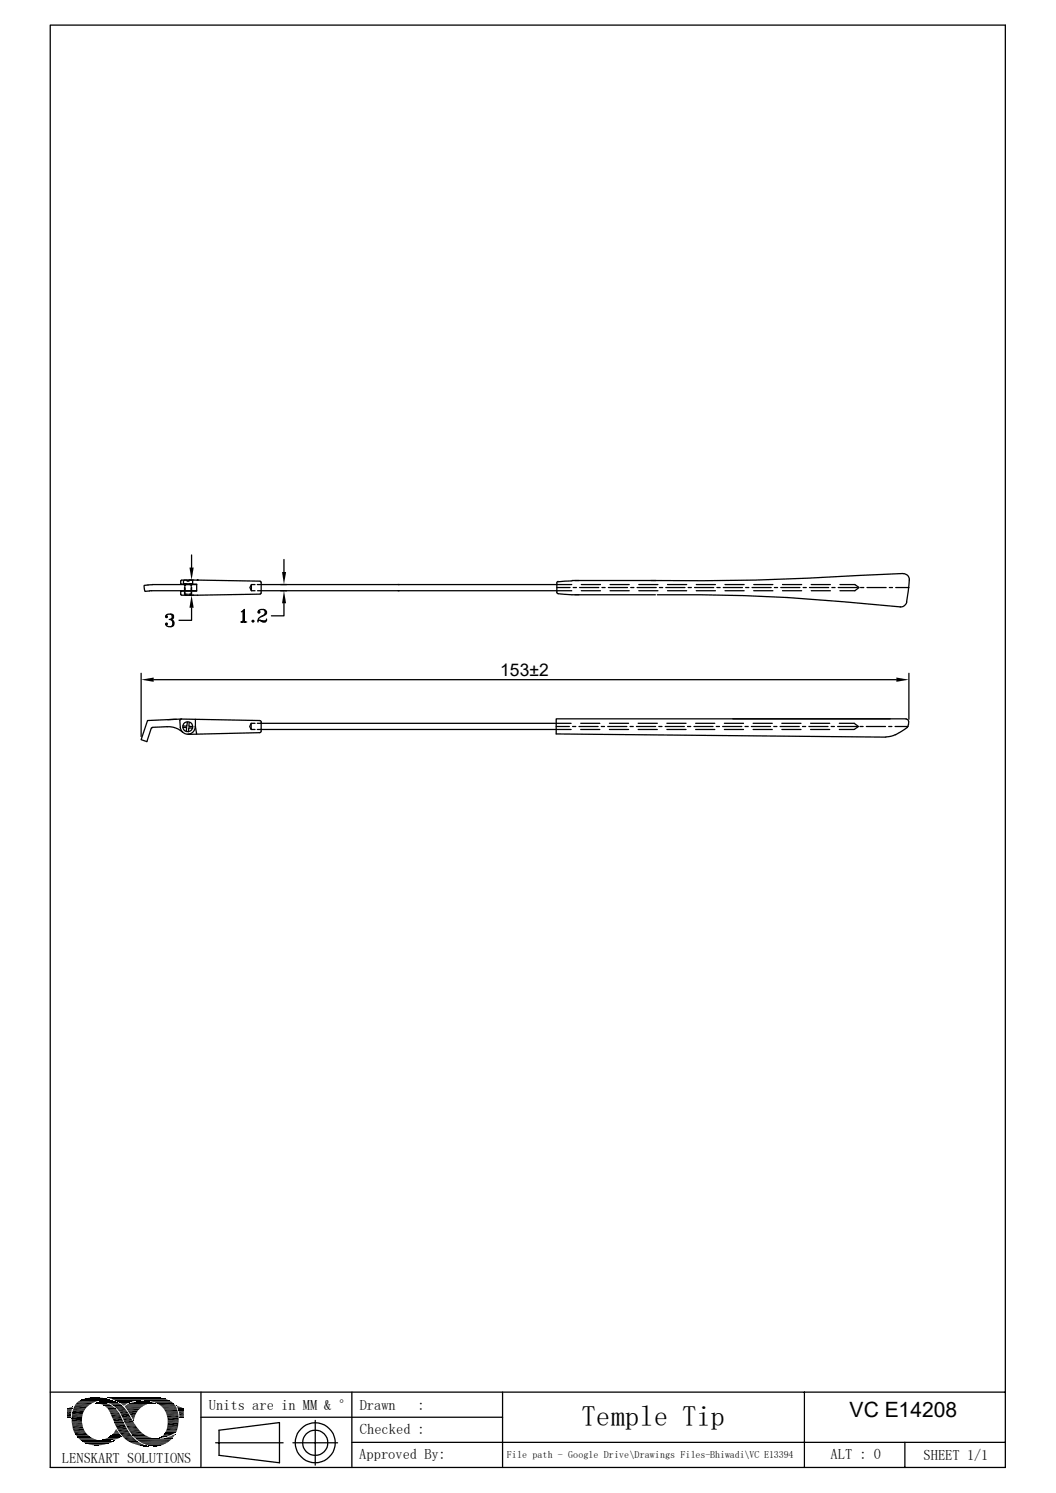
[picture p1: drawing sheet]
<svg xmlns="http://www.w3.org/2000/svg" width="210mm" height="297mm" viewBox="0 0 210 297" stroke-linecap="round" stroke-linejoin="round" font-family="sans-serif">
<g fill="none" stroke="#000" stroke-width=".25">
<path d="M10 5h189.9v286.9h-189.9zM30.3 116.3l-1.6 .2 .1 1.1 1.1-.1h9.2M30.3 116.3h8.8M36.1 115.4l-.2 .1v.7h3.2v1.4h-3.2v.7l.2 .1 15.6-.2M36.1 115.4h3.4M36.7 116.1v.4M36.7 116.8v.7M36.7 117.8v.4h.6M36.8 117.9v.5h.5M36.8 116.1v.5M36.8 116.9v.7M37.3 116.1h-.8v-.6l.7-.1v.2h.4v-.2h.6l.1 .7h-.8"/>
<path d="M37.6 118.4h.9M38 117.9v.5h-.5M38 116.1v.5M38 116.9v.7M38.1 117.8v.4h-.6M38.1 110.4v2.5M38.1 116.1v.4M38.1 116.8v.7M38.1 118.2l-.1 .2M39.2 118.4h.1M39.3 115.4l12.4 .2M50 116.3l-.3 .6 .3 .6"/>
<path d="M50.7 116.3h-.7v1.2h.7M51.2 116.3h62.5M51.7 115.7l.2 .1M51.9 118l-.2 .2M51.9 115.8v2.2M55.8 116.3h1.2M55.8 117.5h1.2M56.5 111.3v2.5M79.2 116.3h.2M79.2 117.5h.2M110.7 116.9h2.7M110.7 116l.1 2 2.9 .3"/>
<path d="M111 115.7l-.3 .3M113.7 117.5h-62.5M113.7 118.3h16.6M113.7 115.5h16.7M113.7 115.6l-2.7 .1M114 116.9h.6M115.3 116.9h3.8M115.6 117.5h3.8M115.6 116.3h3.8M119.7 116.9h.7M121 116.9h3.8M121.3 117.5h3.8"/>
<path d="M121.3 116.3h3.8M125.4 116.9h.7M126.7 116.9h3.8M127 117.5h3.9M127 116.3h3.9M130.7 118.3a388.9 388.9 0 0 1 48.4 2.4M131.1 116.9h.7M132.4 116.9h3.8M132.8 117.5h3.8M132.8 116.3h3.8M136.9 116.9h.6M138.1 116.9h3.8"/>
<path d="M138.5 117.5h3.8M138.5 116.3h3.8M142.6 116.9h.6M143.8 116.9h3.9M144.2 117.5h3.8M144.2 116.3h3.8M148.3 116.9h.6M149.6 116.9h3.8M149.9 117.5h3.8M149.9 116.3h3.8M154 116.9h.6M155.3 116.9h3.8"/>
<path d="M155.6 117.5h3.8M155.6 116.3h3.8M159.7 116.9h.7M161 116.9h3.8M161.3 117.5h3.8M161.3 116.3h3.8M165.4 116.9h.7M166.7 116.9h3.8M167 116.3h3l.9 .6-.9 .6h-3M171.2 116.9h.6M172.4 116.9h3.8M176.9 116.9h.6"/>
<path d="M178.1 116.9h2.7M180.3 119.8l-.2 .5a1.12 1.12 0 0 1-1.1 .4M180.8 115.3l-.5 4.5M180.8 115.4a1.17 1.17 0 0 0-1.2-1.3l-8.6 .4a511 511 0 0 1-41.5 1M28.1 133.9v12.6M30.6 135.2h147.7M33.1 122.6l.1 .2zM33.1 124.1l.1 .1zM33.1 122.5l.2 .1-.1 .3-.3-.1 .2-.4a1.31 1.31 0 0 1 1.3-.1l.1 .6-.1 .2-.4 .1M33.7 123.2a.74 .74 0 0 1 .9 .6 .74 .74 0 0 1-.6 .9h-.5a.64 .64 0 0 1-.6-.6l.2-.1 .2 .1-.2 .2M33.9 122.2l.2 .1a.62 .62 0 0 1-.2 .9 .81 .81 0 0 1 .1 1.5M34.2 122.3l.2 .2-.2 .6"/>
<path d="M34.4 123.6l.1 .2-.1 .6M38.1 120.9v2.5h-2.5M47.9 123.7h1.2M48 121.7l.6-.5v2.5M48.3 121.5v2.2M48.3 123.6l-.2 .1M48.3 123.5l-.1 .2M48.5 121.5v2.1M48.6 123.5l.1 .2M48.6 123.6l.2 .1M50.1 123.5l.3-.1 .1 .2-.3 .1zM50.2 123.5l.2 .1z"/>
<path d="M51.4 121.6l.3 .2-.1 .2-.3-.2a.64 .64 0 0 1 .6-.6h.5a.61 .61 0 0 1 .5 1l-.4 .2a1.31 1.31 0 0 0-1.2 1.3M51.4 121.7l.2 .1zM52.4 121.2a.68 .68 0 0 1 0 1.2l-.5 .3M52.7 121.5l.2 .2-.2 .5M53 123.4l-.3 .1-1.3-.1-.1 .1M53 123.1v.3l-.3 .3h-.4l-.6-.3 .6 .2 .6-.1M56.5 120v2.5h-2.5M180.8 133.9v9.2M30.3 144.7l2.9-.1a4.3 4.3 0 0 1 3.1 1.1M30.3 144.7l-.2 .2M35.1 143.1l-1.7 .1M35.8 143.4a2.82 2.82 0 0 0 .4 2.1 1.48 1.48 0 0 0 1.6 .5 1.48 1.48 0 0 0 1-1.5"/>
<path d="M36.1 143l-6.8 .3-1.2 3.9 1.1 .3 .9-2.7M36.1 143l-.3 .3M36.1 143l15.6 .3M36.4 144.7h.7l-.1 .8M37.3 143.7l-.1 .8-.8-.1M37.6 143.7l-.1 .8 .9 .1M38.3 144.9l-.8-.1v.8M38.9 144.5l.2 1.5M38.9 143.1v1.5M50 143.9l-.3 .6 .3 .6M50.7 143.9h-.7v1.2h.7M51.2 145.1h.7"/>
<path d="M51.2 143.9h.7M51.6 143.3l.3 .2v2l-.3 .3-14.2 .3M51.9 145.1h61.7M110.6 144.5h2.6M113.6 143.9h-61.7M113.9 144.5h.6M115.1 144.5h3.9M115.5 145.1h3.8M115.5 143.9h3.8M119.6 144.5h.6M120.9 144.5h3.8M121.2 145.1h3.8"/>
<path d="M121.2 143.9h3.8M125.3 144.5h.6M126.6 144.5h3.8M126.9 145.1h3.8M126.9 143.9h3.8M131 144.5h.7M132.3 144.5h3.8M132.6 145.1h3.8M132.6 143.9h3.8M136.7 144.5h.7M138 144.5h3.8M138.3 145.1h3.9"/>
<path d="M138.3 143.9h3.9M142.5 144.5h.6M143.7 144.5h3.8M144.1 145.1h3.8M144.1 143.9h3.8M145.7 143h34.6M148.2 144.5h.6M149.4 144.5h3.8M149.8 145.1h3.8M149.8 143.9h3.8M153.9 144.5h.6M155.2 144.5h3.8"/>
<path d="M155.5 145.1h3.8M155.5 143.9h3.8M159.6 144.5h.6M160.9 144.5h3.8M161.2 145.1h3.8M161.2 143.9h3.8M165.3 144.5h.6M166.6 144.5h3.8M166.9 143.9h3l.8 .6-.8 .6h-3M171 144.5h.7M172.3 144.5h3.8M176.7 144.5h.7"/>
<path d="M177 143h-66.4v3l65.6 .6 1-.1 .9-.4M178 144.5h2.6M180.2 143l.4 .2 .1 .3M180.5 144.7l-2.4 1.5M180.7 143.5l-.1 .8-.2 .4M10 276.9h189.9M14.7 279.7h2.9M15.1 279.2h3.3M31.4 279.4h3.4M40 276.9v15M70 276.9v15M99.9 276.9v15"/>
<path d="M160 276.9v15M14.3 281.5h2.1M14.3 283.3h2.1M14.7 284.9h2.4M15 285.5h2.6M24.6 286.1h2.2M24.9 280.1h3.2M25.1 283.8h2.1M25.3 284h2.1M26.1 285.4h2.7M27.2 286.5h6.8M33.1 281.3h2.4"/>
<path d="M33.1 284.4h2.2M33.4 282.7h2.1M40 281.9h59.9M42.9 287h13.4M43.6 284.5l12-1.5v8l-12-1.5zM58.3 287h8.8M62.7 282.6v8.9M70 286.9h129.9M180 286.9v5"/>
<circle cx="37.3" cy="144.6" r=".98"/>
<circle cx="62.7" cy="287" r="2.51"/>
<circle cx="62.7" cy="287" r="4"/>
</g>
<g fill="#000">
<path d="M37.7 112.9h.8l-.4 2.5zM56.1 113.8h.8l-.4 2.5zM28.1 135.2l2.5-.4v.8zM38.1 118.4l.4 2.5h-.8zM56.5 117.5l.4 2.5h-.8zM178.3 134.8l2.5 .4-2.5 .4zM13.8 280h.6zM14 280h.4zM14.3 279.9h.1zM18.1 278h1.8zM18.7 278h1.2zM18.7 278h.6z"/>
<path d="M19.1 279.1h2zM19.2 279.1h1.9zM19.2 279.1h1.8zM19.2 279.1h1.7zM19.3 279.1h1.6zM19.3 279.1h1.5zM19.4 279.1h1.4zM19.5 279.1h1.1zM19.4 279.1h1.3zM19.5 279.1h1.2zM19.6 279.1h1zM19.6 279.2h1.7z"/>
<path d="M19.6 279.2l1.9 .1zM19.7 278.8h.2zM19.6 279.1h.9zM19.8 279.1h.7zM20 279.3l1.7 .1zM19.8 279.1h.5zM20.1 279l.2 .1zM20.1 279h.1zM20.2 279.4h1.6zM20.4 279.4l1.7 .2h-1.5zM20.4 279.4h1.4l.3 .2zM20.5 278.7h1.8z"/>
<path d="M20.5 278.7h1.7zM20.6 278.6l1.6 .1zM20.6 279.6h1.5zM20.7 279.6l1.7 .1h-1.5zM20.7 279.6h1.4l.3 .1zM20.6 278.6h1.4zM20.9 278.6h1.1zM20.9 279.7l1.6 .1zM20.9 278.6h.8zM21 278.6h.7zM21 279.8l1.7 .2h-1.5zM21 279.8h1.5l.2 .2z"/>
<path d="M21.2 278.6h.3zM21 278.6h.6zM21.2 278.6h.4zM21.2 280h1.5zM21.5 278.4h.3zM21.8 279.2h1.9zM22.4 279.6h1.9zM22.5 279.6h1.8zM22.5 279.6l1.8 .1zM22.6 279.7l2 .2h-1.7zM22.6 279.7h1.7l.3 .2zM22.9 279.9l1.9 .2h-1.7z"/>
<path d="M22.9 279.9h1.7l.2 .2zM23.7 279l1.9 .1zM23.8 279.1h1.8zM23.8 279.1h1.6zM24 279.1h1.4zM24 279.1l1.3 .1zM24 279.2l1 .2h-.7zM24 279.2h1.3l-.3 .2zM24.3 279.4l.6 .1zM24.3 279.4h.7zM24.4 279.5l.3 .1zM24.4 279.5h.5z"/>
<path d="M24.6 279.6v.1zM24.6 279.6h.1zM27.4 278.8h2zM27.9 278.8h1.5zM27.9 278.8h1.1zM28 278.8h1zM28 278.8h.9zM30.4 279.2h.4zM30.4 279.2h.5zM30.7 279.2h.2zM30.9 278h.2zM35.1 279.7h.2z"/>
<path d="M35.1 279.7h.3zM35.2 279.7l.4 .1zM35.2 279.8l.8 .2h-.7zM35.2 279.8l.8 .2zM35.3 280l1 .1h-1zM35.3 280h.7l.3 .1zM13.3 280.2h1.1zM13.3 280.2l1 .1zM13.3 280.3l1 .1h-1zM13.3 280.3h1v.1zM13.3 280.4l.9 .2h-.9zM13.3 280.4h1l-.1 .2z"/>
<path d="M13.3 280.6l.9 .2h-.9zM13.3 280.6h.9v.2zM13.3 280.8h.9zM13.3 280.8l.8 .5h-.8zM13.3 280.8h.9l-.1 .5zM13.3 281.3l.8 .4h-.8zM13.3 281.3h.8v.4zM13.3 281.7h.8zM13.3 281.7l.8 .2h-.8zM13.3 281.7h.8v.2zM13.3 281.9h.8zM13.3 281.9l.8 .1z"/>
<path d="M13.4 280.2h1zM13.7 280.1l.7 .1zM13.7 280.1h.7zM14.3 282.3l2 .4h-2zM14.3 282.3h2v.4zM18.3 287.4l1.9 .1zM18.3 287.4h1.9zM18.4 287.5h1.1zM18.4 287.5h1.8zM18.9 287.5h.6zM19.1 287.5h.4zM20.4 286.4l1.9 .1z"/>
<path d="M20.4 286.4h2zM20.6 286.5h1.5zM20.6 286.5h1.7zM20.7 286.5h1.1zM20.7 286.5h1.4zM21 286.5h.6zM21 286.5h.8zM21.3 280l1.7 .2h-1.5zM21.3 280h1.4l.3 .2zM21.3 286.5h.3zM21.4 286.5h.2zM21.5 280.2h1.5z"/>
<path d="M21.5 280.2l1.7 .3h-1.6zM21.5 280.2h1.5l.2 .3zM21.6 280.5h1.6zM21.6 280.5l1.8 .2h-1.7zM21.6 280.5h1.6l.2 .2zM21.7 280.7l1.8 .1h-1.7zM21.7 280.7h1.7l.1 .1zM21.8 280.8l1.8 .2h-1.7zM21.8 280.8h1.7l.1 .2zM21.9 281l1.8 .1zM21.9 281.1l1.9 .2h-1.8zM21.9 281.1h1.8l.1 .2z"/>
<path d="M21.5 286.7h1.1zM21.9 286.7h.7zM22 281.3l1.8 .1zM22 286.7h.6zM22.1 281.4l1.9 .3h-1.8zM22.1 281.4h1.7l.2 .3zM22.1 285.6l1.9 .1zM22.1 285.6h1.9zM22.2 281.7l1.9 .2h-1.8zM22.2 281.7h1.8l.1 .2zM22.2 285.5l1.8 .1zM22.2 285.5h1.7z"/>
<path d="M22.2 286.7h.5zM22.3 281.9l1.9 .3h-1.8zM22.3 281.9h1.8l.1 .3zM22.3 286.7h.4zM22.4 286.7h.3zM22.4 282.2l2.1 .5h-1.9zM22.4 282.2h1.8l.3 .5zM22.4 285.3h1.4zM22.4 285.3l1.5 .2h-1.7zM22.4 285.3h1.4l.1 .2zM22.6 285.2l1.2 .1h-1.4zM22.6 285.2h1.1l.1 .1z"/>
<path d="M22.6 286.6h.2zM22.6 282.7l1.9 .1zM22.7 282.8l1.9 .1zM22.7 282.9l1.9 .1zM22.7 285l1 .2h-1.1zM22.7 285h.9l.1 .2zM22.7 283h1.9zM22.7 283l2 .2h-1.9zM22.7 283h1.9l.1 .2zM22.7 284.9l.9 .1zM22.8 283.2l2 .2h-1.9zM22.8 283.2h1.9l.1 .2z"/>
<path d="M22.9 284.7l.6 .2h-.8zM22.9 284.7h.5l.1 .2zM22.6 286.6h.3zM22.9 283.4l2.2 .7h-1.9zM22.9 283.4h1.9l.3 .7zM22.9 284.6l.5 .1h-.5zM22.9 284.6l.5 .1zM23 284.4h.2zM23 284.4l.3 .2h-.4zM23 284.4l.3 .2zM23.1 284.4h.1zM23.1 280.1l1.8 .2h-1.5z"/>
<path d="M23.1 280.1h1.7l.1 .2zM23.4 280.3l1.8 .4h-1.6zM23.4 280.3h1.5l.3 .4zM23.6 280.7l1.7 .1zM23.7 280.8l1.9 .4h-1.6zM23.7 280.8h1.6l.3 .4zM24 281.2l1.6 .1zM24 281.3l2 .7h-1.7zM24 281.3h1.6l.4 .7zM24.3 282l1.8 .2h-1.7zM24.3 282h1.7l.1 .2zM24.4 282.2l2 .4h-1.8z"/>
<path d="M24.4 282.2h1.7l.3 .4zM24.6 282.6l1.8 .1zM24.6 282.7l2 .3h-1.8zM24.6 282.7h1.8l.2 .3zM24.8 283l1.9 .2h-1.8zM24.8 283h1.8l.1 .2zM24.9 283.2h1.8zM24.9 283.2l1.9 .1zM24.9 283.3h1.9zM25 283.3l1.9 .1zM25 283.4l2 .1h-1.9zM25 283.4h1.9l.1 .1z"/>
<path d="M25.1 283.5l1.9 .1zM25.4 280.6l2 .1zM25.4 280.7l1.7 .4h-1.4zM25.4 280.7h2l-.3 .4zM25.7 281.1l1.2 .4h-.9zM25.7 281.1h1.4l-.2 .4zM25.7 286.9h1.8zM25.8 286.9l2 .1h-1.7zM25.8 286.9h1.7l.3 .1zM26 281.5l.9 .1zM26 281.6l.8 .3h-.6zM26 281.6h.9l-.1 .3z"/>
<path d="M26.1 287l1.9 .1h-1.6zM26.1 287h1.7l.2 .1zM26.2 281.9l.5 .2h-.4zM26.2 281.9h.6l-.1 .2zM26.3 282.1l.4 .1h-.3zM26.3 282.1h.4v.1zM26.4 282.2l.2 .3zM26.4 282.2h.3l-.1 .3zM26.4 287.1l1.7 .1zM26.5 282.5l.1 .1zM26.5 287.2l1.8 .1zM26.8 287.3l1.9 .2h-1.2z"/>
<path d="M26.8 287.3h1.5l.4 .2zM27.5 287.5h1.3zM27.6 287.5l1.4 .1zM28 287.6h1zM28.1 287.6h.9zM28.1 287.6h1zM28.1 287.6l1.1 .1zM28.2 287.7h1.1zM28.5 287.7h.9zM28.5 287.7h1zM28.8 287.7h.7zM28.9 287.7h.6z"/>
<path d="M29.1 287.7h.4zM29.2 287.7h.3zM29.3 287.7h.2zM29.6 287.5l2 .2zM30.2 287.7h1.3zM30.2 287.7h1.4zM30.4 287.7h1zM30.4 287.7h1.1zM30.5 287.7h.7zM30.5 287.7h.9zM30.7 287.7h.5zM30.8 287.7h.4z"/>
<path d="M31.8 286h.2zM31.8 286h.1zM31.8 286h.4zM31.9 286h.5zM31.9 285.9l.5 .1zM31.9 285.9h.7zM32.1 285.8h.8zM32.1 285.8h.9zM32.1 285.8h1zM32.2 285.8h.9zM32.3 286.2h1.9zM32.2 285.8l.2-.2 .7 .2z"/>
<path d="M32.4 285.6h1.3l-.6 .2zM32.5 285.5l1.2 .1zM32.5 285.5h1.3zM32.6 286.1h1.6zM32.7 285.2l1.1 .3h-1.3zM32.7 285.2h1.8l-.7 .3zM32.7 286.1h1.5zM32.7 285.2h1.8zM32.8 285l2 .1zM32.8 285.1h2zM32.8 285.1l1.7 .1h-1.8zM32.8 285.1h2l-.3 .1z"/>
<path d="M32.8 286.1h1.5zM33.1 286h1.3zM33.2 286h1.2zM33.4 283l2 .5h-2.1zM33.4 283h2.1l-.1 .5zM33.4 285.9h1zM33.6 285.8h.9zM33.7 285.8h.8zM33.9 285.7h.6zM34 285.7h.6zM34.1 285.7h.5zM34.1 285.7l.3-.2 .2 .2z"/>
<path d="M34.4 285.5h.3l-.1 .2zM34.4 285.5l.3-.1v.1zM34.7 285.4v.1zM35.3 280.1l1.1 .1zM35.3 280.2h1.2zM35.3 280.2l1.2 .1zM35.4 280.3l1.1 .1h-1.1zM35.4 280.3h1.1v.1zM35.4 280.4h1.1zM35.5 280.4l1 .2h-1zM35.5 280.4h1v.2zM35.5 280.6h1z"/>
<path d="M35.5 280.6l1 .1zM35.6 280.7l.9 .1zM35.6 280.8l.9 .3h-.9zM35.6 280.8h.9v.3zM35.6 281.1h.9zM35.6 281.1l.9 .4h-.8zM35.6 281.1h.9v.4zM35.7 281.5l.8 .1zM35.7 281.6l.8 .2h-.8zM35.7 281.6h.8v.2zM35.7 281.8l.8 .2h-.8zM35.7 281.8h.8v.2z"/>
<path d="M35.7 282h.8zM35.7 282l.8 .1zM35.8 282.1h.7zM35.9 282.1h.6zM36 282.1h.5zM36.4 282.1h.1z"/>
</g>
<g fill="none" stroke="#000" stroke-width=".2">
<path d="M14.7 279.9h2.6M15 279.4h3M15.2 279.1h3.4M15.3 279h3.5M15.5 278.8h3.7M15.7 278.7h3.7M15.7 278.7h3.9M15.9 278.6h4M16 278.6h4.1M16 278.5h4.4M16.2 278.5h4.3M16.4 278.4h5.4"/>
<path d="M16.5 278.3h5.1M16.7 278.3h4.7M16.9 278.2h4.3M17.1 278.2h3.9M17.5 278.1h3M17.6 278.1h2.9M19 279.2h2.2M19.1 279.2h2.2M19.7 278.8h3.2M19.8 278.8h2.9M19.9 278.7h2.7M20.2 278.7h2.2"/>
<path d="M20.3 278.9h2.7M20.6 279h2.7M21.3 279h2M21.3 279.1h2.4M21.3 278h10.3M21.4 278.1h10.6M21.5 278.1h11M21.8 278h7.4M21.8 278.2h10.9M21.8 278.4h-5.6M21.9 279.3h2.1M22 278.3h10.9"/>
<path d="M22.2 278.3h10.8M22.3 278.4h10.9M22.5 278.4h10.8M22.6 278.5h10.8M22.7 278.5h10.9M22.8 278.6h5.1M22.9 278.6h4.4M23 278.7h4.2M23.2 278.8h3.3M23.5 278.9h2.7M23.5 278.9h2.5M23.7 279h2.1"/>
<path d="M24.8 279.8h3.7M24.8 279.8h3.5M24.8 279.9h3.4M24.9 279.7h3.8M25 279.6h3.7M25.1 279.5h4M25.4 279.4h3.8M25.4 279.3h4.2M25.7 279.2h4.2M26 279.1h4.8M26.2 279h4.4M26.2 279h4.2"/>
<path d="M26.6 278.9h3.5M26.8 278.9h3.1M27.1 278.8h2.6M28.7 278.6h5M29.3 278.6h4.4M29.4 278.7h4.5M30.1 278.8h4M30.4 278.9h3.8M30.7 279h3.7M30.8 279.2h-5M31 279.1h3.5M31.2 279.2h3.3"/>
<path d="M31.7 279.5h3.1M31.9 279.7h3M32.1 279.8h2.9M14.3 282.3h2M14.3 282.8h2M14.3 283h2M14.3 283.1h2M14.3 283.5h2.1M14.4 281h2.2M14.5 280.5h2.3M14.5 284.2h2.1M14.6 284.7h2.3"/>
<path d="M15 285.3h2.3M15.3 285.8h2.6M15.4 285.9h2.6M15.4 285.9h2.8M15.5 286h2.8M15.6 286.1h2.9M15.7 286.2h2.9M15.7 286.3h3.3M15.9 286.4h3.1M15.9 286.4h3.6M16 286.6h3.9M16.2 286.6h3.7"/>
<path d="M16.2 286.6h4.2M16.3 286.7h5.2M16.3 286.8h6.3M16.6 286.9h5.8M16.6 286.9h5.7M16.7 287h5.5M16.9 287h5M17 287.1h4.8M17.1 287.1h4.6M17.1 287.2h4.5M17.4 287.3h4M17.7 287.3h3.2"/>
<path d="M17.9 287.4h2.8M20.3 286.4h2.2M20.5 286.3h2.6M20.7 286.3h2.6M20.9 286.2h2.6M21.1 286.2h2.5M21.2 286.1h2.6M21.5 285.9h2.5M21.5 286h2.3M21.8 285.8h2.3M21.9 285.7h2.2M22 285.7h2"/>
<path d="M22 285.6h2M22.9 286.4h-2.7M24.1 285.8h-2.3M25.1 280.2h2.7M25.4 280.6h2M25.4 286.8h2.1M25.5 284.4h2.2M25.8 284.8h2.2M26.1 285.2h2.4M26.3 285.5h2.5M26.3 285.5l2.7 .1M26.4 285.6h2.7"/>
<path d="M26.5 285.7h2.8M26.5 285.8h3.1M26.7 285.9h3.1M26.8 286h3.2M26.8 286h3.3M26.8 286.1h3.7M27 286.2h4.1M27.1 286.2l7.1 .1M27.1 286.3h7M27.6 286.7h6.1M27.8 286.9h5.7M27.9 286.9h5.5"/>
<path d="M28 287h5.3M28.2 287.1h5M28.5 287.2h4.4M28.8 287.3h3.9M29 287.5h3.4M29.5 287.5h2.6M29.6 287.6h2.4M31.7 286.2h2.5M32.4 280.1h2.7M32.5 280.2h2.7M32.6 280.3h2.6M32.6 280.4h2.6"/>
<path d="M32.7 280.5h2.6M32.8 285h2.1M32.9 285h2.1M32.9 280.9h2.5M32.9 284.9h2.2M32.9 284.9h2.1M32.9 284.8h2.2M33 284.7h2.1M33 284.6h2.2M33.1 284.5h2.1M33.1 284.6h2.1M33.1 281.5h2.4"/>
<path d="M33.2 283.9h2.2M33.3 282h2.2M33.4 282.5h2.1M33.4 282.9h2.1M33.4 283h2.1"/>
</g>
<g fill="none" stroke="#000" stroke-width=".21">
<path d="M14.9 279.5h3M22.1 279.5h2.1M32.2 279.9h2.9M14.3 281.7h2.1M14.5 280.4h2.5M15.2 285.7h2.7M24 285.4h2.1M24.4 285.9h2.1M24.9 286.4h2.1M25.1 286.6h2.2M25.4 284.2h2.2M33 281.1h2.4"/>
<path d="M33.2 284.1h2.1"/>
</g>
<path d="M14.4 284h2.2M14.6 280.1h2.7M23.2 284.2h2.1M25.9 285h2.5M33.2 281.8h2.3M33.3 283.7h2.1" fill="none" stroke="#000" stroke-width=".34"/>
<path d="M14.4 283.7h2.1M14.8 285.2h2.5M23.4 284.5h2.1M23.6 284.8h2.1M23.8 285.1h2.1M24.2 285.6h2.1M25.2 280.4h2.6M25.7 284.7h2.3M32.7 280.6h2.6" fill="none" stroke="#000" stroke-width=".3"/>
<path d="M14.3 282.1h2M14.4 280.8h2.4M33.3 282.3h2.2" fill="none" stroke="#000" stroke-width=".42"/>
<path d="M14.3 281.2h2.3M14.5 284.5h2.3" fill="none" stroke="#000" stroke-width=".38"/>
<text font-size="5.7" x="115.6" y="283.6">Temple Tip</text>
<text font-size="4.2" x="169" y="281.9">VC E14208</text>
<text font-size="3.5" x="99.5" y="134.5">153±2</text>
<g font-size="2.9">
<text x="41.5" y="280.6">Units are in MM &amp; °</text>
<text x="71.5" y="280.6">Drawn</text>
<text x="83" y="280.6">:</text>
<text x="71.6" y="285.2">Checked :</text>
<text x="12.3" y="291.1">LENSKART SOLUTIONS</text>
<text x="71.5" y="290.1">Approved By:</text>
<text x="165.2" y="290.3">ALT : 0</text>
<text x="183.7" y="290.4">SHEET 1/1</text>
</g>
<text font-size="2" x="100.8" y="290">File path - Google Drive\Drawings Files-Bhiwadi\VC E13394</text>
</svg>
